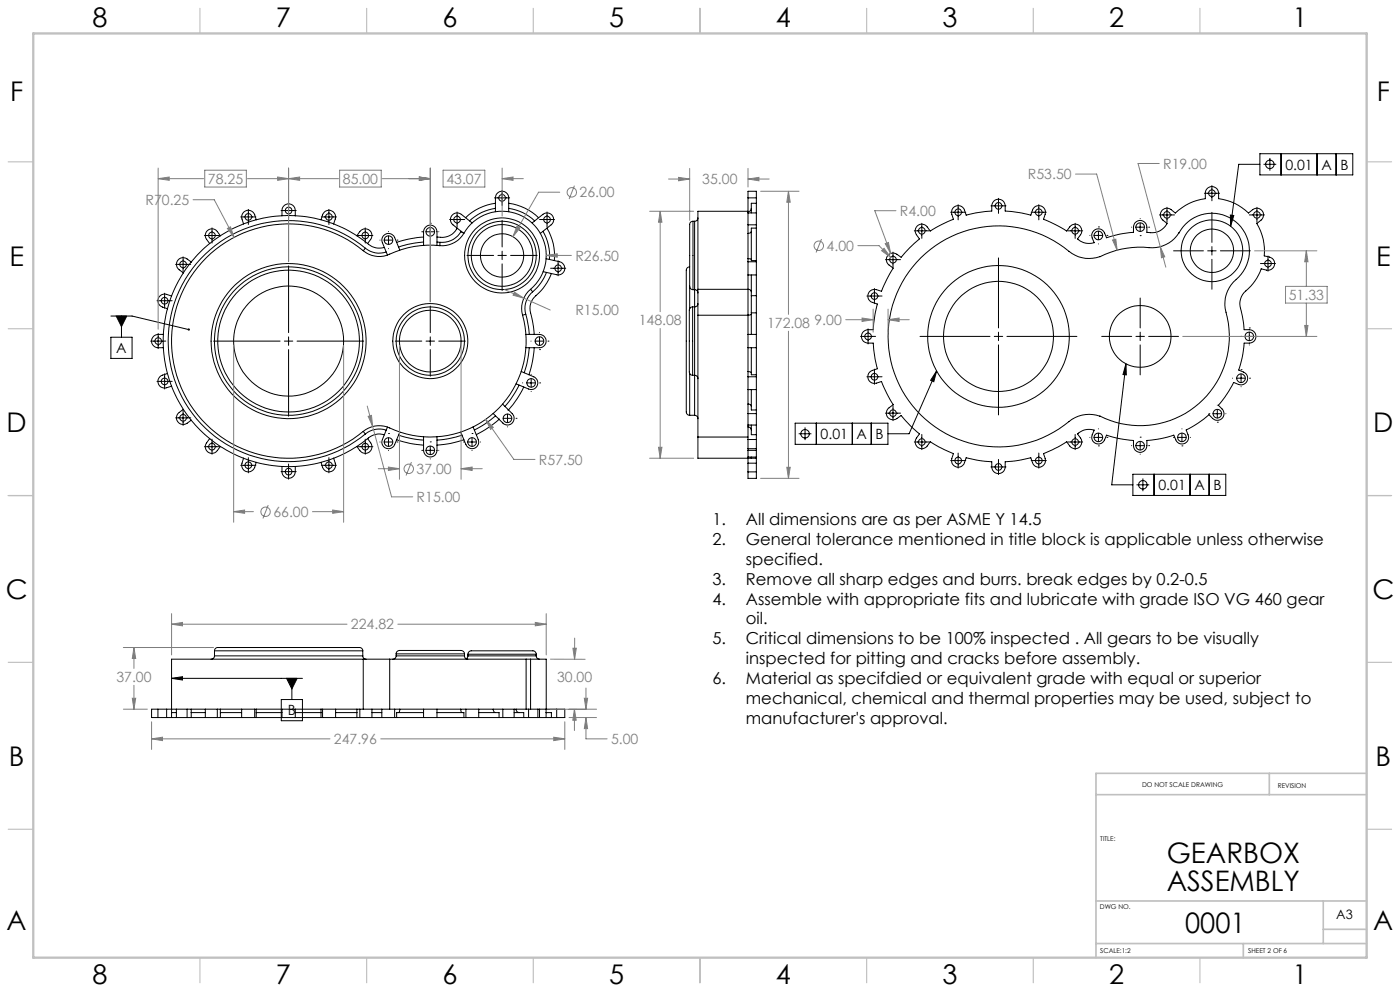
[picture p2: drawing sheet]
<svg xmlns="http://www.w3.org/2000/svg" width="420mm" height="297mm" viewBox="0 0 420 297" stroke-linecap="round" stroke-linejoin="round" font-family="sans-serif">
<g fill="none" stroke="#000" stroke-width=".3">
<path d="M148.3 59.3h4.6M150.6 57v4.6M224.4 59.3v-2h2.5v2M224.4 59.3v4.2M224.4 59.3h2.5M226.9 59.3v1.6M299.5 59.4v4.6M361.3 57.9h4.6M363.6 55.6v4.6M378 49.2h-6.4l-2.4 18.6M378 46.1h27.8v6.3h-27.8zM379.1 49.2h3.8"/>
<path d="M381 47.3v3.8M384.3 46.1v6.3M395.1 46.1v6.3M400.8 46.1v6.3M52.7 79.2h4.5M54.9 77v4.5M57.4 78.5a2.73 2.73 0 0 0-3.6-1 2.05 2.05 0 0 0 0 3.4l1.2 .9M57.4 78.5l-2.4 3.3M61.3 70.6h4.6M62.9 73l-3.6 3.3-1.9 2.2M63.6 68.3v4.5M66.1 70.7l-3.2 2.3"/>
<path d="M66.1 70.7a2.97 2.97 0 0 0-2.6-2.1 1.98 1.98 0 0 0-1.7 1.1 1.98 1.98 0 0 0 .2 2.1l.9 1.2M72.2 65h4.6M73.1 67.1l-3.6 1.6-3.4 2M74.5 62.8v4.5M76.9 65.9l-3.8 1.2M76.9 65.9a2.96 2.96 0 0 0-1.8-2.8 1.99 1.99 0 0 0-2.5 2.5l.5 1.5M84.3 63.1h4.6M84.6 64.7a2.98 2.98 0 0 1 .8-3.2 2.01 2.01 0 0 1 3.2 1.6v1.6M84.6 64.7h4M84.6 64.7l-3.9 .3-3.8 .9M86.6 60.8v4.6M86.6 79.7v20"/>
<path d="M88.6 64.7l3.9 .3 3.8 .9M96.3 65.9a2.68 2.68 0 0 1 2.3-2.9 2.04 2.04 0 0 1 2 2.6l-.5 1.5M96.3 65.9l3.8 1.2M96.4 65h4.5M98.7 62.8v4.5M100.1 67.1l3.6 1.6 3.4 2M107.1 70.7a2.97 2.97 0 0 1 2.5-2.1 1.98 1.98 0 0 1 1.8 1.1 1.98 1.98 0 0 1-.2 2.1l-.9 1.2M107.1 70.7l3.2 2.3M107.3 70.6h4.6M109 75.1a35.1 35.1 0 0 0-48 3.1 35.1 35.1 0 0 0 0 48.1 35.1 35.1 0 0 0 48 3M109.6 68.3v4.5M109.6 74.4l-.6 .7"/>
<path d="M109.6 74.4a6.5 6.5 0 0 0 6.3 1.1M109.6 74.4a36.1 36.1 0 0 0-49.4 3.1 36.1 36.1 0 0 0 0 49.5 36.1 36.1 0 0 0 49.4 3.1M110.3 73a5.1 5.1 0 0 0 5 1.2M114 72h.1M115.3 72h2.5M116.6 69.4h.1M116.6 70.7v2.5M116.6 74.5h.1M119.1 72h.1M119.9 75l-1.5-3.8a1.99 1.99 0 0 0-2.6-1.1 1.99 1.99 0 0 0-1.1 2.6l1.5 3.7M126.5 69.5h.1M127.1 72.5a31.5 31.5 0 0 0-7.5 1.5"/>
<path d="M127.1 73.6v-4.1a2.01 2.01 0 0 1 2-2 2.01 2.01 0 0 1 2 2v4.1M127.1 71a31.5 31.5 0 0 0-8.1 1.6M127.8 69.5h2.6M129.1 66.9h.1M129.1 68.2v2.5M129.1 72h.1M131.1 72.5l.9 .1M131.6 69.5h.1M131.9 73.6a29.1 29.1 0 0 0-15.8 2.9 7.5 7.5 0 0 1-7.1-1.4M131.9 73.6a7.9 7.9 0 0 0 7.9-4.7 13.3 13.3 0 0 1 19.8-2.1 13.3 13.3 0 0 1-.4 19.9M132 72.6l-.1 1M134.9 65.8h4.5"/>
<path d="M137.1 63.5v4.6M137.2 68.4a5.4 5.4 0 0 1-6.1 2.6M138.3 69.4a6.5 6.5 0 0 1-6.3 3.2M138.3 69.4l.6 .3M138.4 69.3l-.1 .1M140.1 76.5h8M141.6 66.8l-3.2-2.6a2.01 2.01 0 0 0-2.8 .4 2.01 2.01 0 0 0 .3 2.8l3.2 2.6M148.6 62.4a14 14 0 0 0-7.8 3.8M148.6 63.5v-4.2a1.99 1.99 0 0 1 2-2 1.99 1.99 0 0 1 2 2v4.2M148.6 60.9a15.8 15.8 0 0 0-8.9 4.4M149.4 76.5h2.5M150.6 66v8"/>
<path d="M150.6 75.3v2.5M150.6 79.1v8M152.6 62.4a14 14 0 0 1 7.8 3.8M152.6 60.9a15.8 15.8 0 0 1 9 4.4M153.2 76.5h7.9M159.6 66.8l3.3-2.6a2 2 0 0 1 2.8 .4 2 2 0 0 1-.4 2.8l-3.2 2.6M161.9 65.8h4.5M162.9 69.3a14.6 14.6 0 0 1 1.9 8.4M163.8 77.5l4.1 1a1.99 1.99 0 0 1 1.5 2.3 1.99 1.99 0 0 1-2.4 1.5l-4.1-.9M164.1 68.4a15.7 15.7 0 0 1 2.2 9.7M164.1 63.5v4.6M167.4 78.1v4.6"/>
<path d="M206.9 80a1.37 1.37 0 0 0-1 1.9v41.3a1.03 1.03 0 0 0 1 1.3M207.9 66.3a1.24 1.24 0 0 0-1 1.7v17.8M207.9 66.3v20.5M207.9 66.3h.5M208.4 66.3v20.5M209.4 65.3a1.02 1.02 0 0 1-1 1M224.4 78.5v3.9M224.4 77.5l1 .2M224.4 63.8v3.6M224.4 70v7.5M224.4 63.3h-15v23.4M224.4 63.5v.3"/>
<path d="M224.4 63.8h2.5M224.4 78.5h2.5M224.4 67.4v2.6M224.4 77.5v1M224.4 67.4h2.5M225.4 69.3l-.3 .5-.7 .2M225.4 62.4l-.2 .6-.8 .5M226.9 78.5v3.9M226.9 68.4h-1.5v9.7h1.5M226.9 68.4v9.7M226.9 63.8v3.6M226.9 60.9h-1.5v2.9"/>
<path d="M226.9 60.9v2.9M226.9 67.4v1M226.9 78.1v.4M265.6 77.8h4.6M267.9 75.6v4.5M274.3 69.2h4.5M275.2 67.7a1.97 1.97 0 0 1 3 .3l.9 1.2 3.4-1.9 3.5-1.6-.5-1.5a2 2 0 0 1 1.3-2.5 2 2 0 0 1 2.5 1.3l.5 1.5 2.9-.7 4.8-.6v-1.5a2.01 2.01 0 0 1 2-2 2.01 2.01 0 0 1 2.1 2v1.5l4.8 .6 2.8 .7 .5-1.5a2 2 0 0 1 2.6-1.3 2 2 0 0 1 1.2 2.5l-.4 1.5 3.5 1.6 3.4 1.9 .9-1.2a2 2 0 0 1 2.8-.5 2 2 0 0 1 .5 2.8l-.9 1.3 .1 .2a5.1 5.1 0 0 0 4.9 .9 3.1 3.1 0 0 1-.5-3.2 2 2 0 0 1 3.6 .3l.6 1.5 4-1.1 4-.6v-1.5a2.01 2.01 0 0 1 2.1-2 2.01 2.01 0 0 1 2 2l.1 1.5a5.2 5.2 0 0 0 5.9-2.6 3.2 3.2 0 0 1-2-2.7 2.02 2.02 0 0 1 3.2-1.5l1.3 1 2-1.5 2.2-1.3 2.3-.9 2.5-.6v-1.6a1.99 1.99 0 0 1 2-2 1.99 1.99 0 0 1 2 2v1.6l2.5 .6 2.3 .9 2.2 1.3 1.9 1.5 1.3-1a2.01 2.01 0 0 1 2.8 .4 2.01 2.01 0 0 1-.3 2.8l-1.3 1 1.2 2.2 .8 2.4 .3 2.6v2.5l1.6 .3a2.01 2.01 0 0 1 1.4 2.5 2.01 2.01 0 0 1-2.4 1.5l-1.5-.4-.4 .9a16.4 16.4 0 0 1-4.8 6.2 5.2 5.2 0 0 0-.8 5.5l.8 5.6h1.6a2.01 2.01 0 0 1 2 2 2.01 2.01 0 0 1-2 2h-1.6l-.5 4.1-1.1 4 1.5 .6a2 2 0 0 1 1.1 2.6 2 2 0 0 1-2.7 1.1l-1.4-.6-2.6 4.4-2 2.5 1.1 1.1a2.01 2.01 0 0 1 0 2.8 2.01 2.01 0 0 1-2.8 0l-1.1-1.1-3.3 2.5-3.6 2.1 .6 1.4a1.99 1.99 0 0 1-1.1 2.6 1.99 1.99 0 0 1-2.6-1.1l-.6-1.4-3.9 1.1-4.1 .5v1.6a2.01 2.01 0 0 1-2 2 2.01 2.01 0 0 1-2.1-2v-1.6l-4-.5-4-1.1-.6 1.4a2 2 0 0 1-2.6 1.1 2 2 0 0 1-1.1-2.6l.6-1.4-.7-.1a6 6 0 0 0-4.3 1.2 2.93 2.93 0 0 1 1.1 3.1 1.99 1.99 0 0 1-3.5 .6l-.9-1.3-2.5 1.5-4.4 2.1 .4 1.4a2 2 0 0 1-1.2 2.5 2 2 0 0 1-2.6-1.3l-.5-1.4-3.8 .8-3.8 .4v1.5a2.01 2.01 0 0 1-2.1 2 2.01 2.01 0 0 1-2-2v-1.5l-3.8-.4-3.9-.8-.5 1.4a2 2 0 0 1-2.5 1.3 2 2 0 0 1-1.3-2.5l.5-1.4-4.4-2.1-2.5-1.5-.9 1.3a2.01 2.01 0 0 1-2.8 .4 2.01 2.01 0 0 1-.5-2.8l.9-1.3-2.9-2.6-2.6-2.9-1.2 .9a2 2 0 0 1-2.8-.4 2 2 0 0 1 .4-2.8l1.3-.9-2-3.4-1.6-3.6-1.4 .5a2 2 0 0 1-2.6-1.3 2 2 0 0 1 1.3-2.5l1.5-.5-.7-2.8-.5-4.9h-1.6a2.01 2.01 0 0 1-2-2 2.01 2.01 0 0 1 2-2h1.6l.5-4.8 .7-2.9-1.5-.5a2 2 0 0 1-1.2-2.5 2 2 0 0 1 2.5-1.3l1.4 .5 1.6-3.6 2-3.3-1.3-1a2 2 0 0 1-.4-2.7 2 2 0 0 1 2.8-.5l1.2 .9 2.6-2.9 2.9-2.6-.9-1.3a2.03 2.03 0 0 1 .3-2.6zM276.3 77.3a33.3 33.3 0 0 1 45.3-1.4 9.4 9.4 0 0 0 8.4 1 27.9 27.9 0 0 1 15.8-2.6 9.7 9.7 0 0 0 8.5-5.4 11.3 11.3 0 0 1 17.3-1.7 11.3 11.3 0 0 1-1.6 17.3 10 10 0 0 0-1.8 10.7 26.8 26.8 0 0 1-9.8 26.8 26.8 26.8 0 0 1-28.4 2.7 9.7 9.7 0 0 0-9.3 1.7 33.1 33.1 0 0 1-45.7-3.4 33.1 33.1 0 0 1 1.3-45.7zM276.5 66.9v4.5M285.2 63.6h4.5M287.4 61.3v4.6M297.3 61.7h4.5"/>
<path d="M299.5 77.3v21M309.4 63.6h4.5M311.6 61.3v4.6M320.3 69.2h4.5M322.5 66.9v4.5M327 70.6h.1M328.3 70.6h2.5M329.5 68h.1M329.5 69.3v2.5M329.5 73.1h.1M332.1 70.6h.1M339.5 68.1h.1"/>
<path d="M340.8 68.1h2.5M342.1 70.6h.1M342.1 65.5h.1M342.1 66.8v2.6M344.6 68.1h.1M347.8 64.4h4.6M350.1 62.1v4.6M352.1 75.2h8.9M362.3 75.2h2.5M363.6 63.6v9M363.6 73.9v2.5M363.6 77.7v9"/>
<path d="M366.1 75.2h9M369.1 64.4l1 .2-.9 3.2zM374.8 64.4h4.5M377.1 62.1v4.6M378.1 79h4.6M380.4 76.7v4.6M33.3 94.7h6.3l17 4.1M34.9 94.7h3.1l-1.6 3.2zM36.4 94.7v6.4M47.1 90.1h4.5M47.4 99.9v4.6M49.4 87.9v4.5"/>
<path d="M50.2 92.5l-.8 3.8-.4 3.9M51.5 88.7a2.95 2.95 0 0 0-3.3-.2 2.01 2.01 0 0 0 .6 3.5l1.4 .5M51.5 88.7l-1.3 3.8M55 81.8l-1.9 3.4-1.6 3.5M129.1 91.7v8M156.8 94.5a28.8 28.8 0 0 1-9.5 30 28.8 28.8 0 0 1-31.2 3.4 7.5 7.5 0 0 0-7.1 1.4M157.7 94.2l-.9 .3M157.7 94.2l.8 3.7 .3 2.3M159.2 86.7a7.5 7.5 0 0 0-2.4 7.8M159.2 86.7l.6 .8M159.8 87.5a6.5 6.5 0 0 0-2.1 6.7M161.9 99.7h.1"/>
<path d="M163.9 81.7a14.4 14.4 0 0 1-4.1 5.8M165.2 80.4h4.5M165.4 82a17.3 17.3 0 0 1-5.1 7.1 5.1 5.1 0 0 0-.9 5.5l.9 5.6M206.9 85.8a.97 .97 0 0 0 1 1M206.9 85.8v6.7M207.8 92a1.25 1.25 0 0 0-1 1.7v17.7a.99 .99 0 0 0 1 1.1M207.8 92v20.5M207.8 92h.6M207.9 86.8h.5M208.4 86.8a.96 .96 0 0 1 1 1M208.4 92v20.5M208.4 86.8v5.2"/>
<path d="M209.4 91a.96 .96 0 0 1-1 1M209.4 86.7v7.8M209.4 94.5v36.5M209.4 86.7h15M209.4 94.5h15M224.4 86.7a.87 .87 0 0 1 1 .8M224.4 86.7v7.8M224.4 94.5v5.7M224.4 82.4v4.3M224.4 82.4h2.5M225.4 82.4v6.2M225.4 88.6v5.2"/>
<path d="M225.4 93.8v6.4M225.4 94.2l-1 .3M225.4 88.6h1.5M225.4 93.8h1.5M226.9 82.4v6.2M226.9 88.6v5.2M226.9 93.8v6.4M260.1 88.7h4.5M260.4 98.6v4.5M262.3 86.5v4.5M299.5 99.6v2.5M342.1 89.3v9"/>
<path d="M342.1 99.6v2.5M374.8 98.3h.1M374.8 99.6v2.5M33.3 101.1h6.3v6.3h-6.3zM45.2 102.2h4.5M47.1 114.3h4.5M49 100.2v4M49 100.2a2.72 2.72 0 0 0-3.4 1.3 2 2 0 0 0 1.8 2.7h1.6M49 104.2l.4 3.9 .8 3.8M49.4 112v4.6M50.2 111.9l1.3 3.8M50.2 111.9a3.1 3.1 0 0 0-2.8 1.8 1.99 1.99 0 0 0 2.6 2.5l1.5-.5"/>
<path d="M51.5 115.7l1.6 3.6 1.9 3.4M64.1 102.2h19.9M85.3 102.2h2.5M86.6 101v2.5M86.6 104.8v19.9M89.1 102.2h20M118.6 102.2h7.9M127.8 102.2h2.6M129.1 101v2.5M129.1 104.8v7.9M131.6 102.2h8M155.8 115.4a32.2 32.2 0 0 1-4.3 6.4"/>
<path d="M156.4 111.3l3.7 1.6a1.99 1.99 0 0 1 1.1 2.6 1.99 1.99 0 0 1-2.6 1.1l-3.8-1.6M156.8 114.8h.1M157.1 116a29.3 29.3 0 0 1-4.6 6.9M157.8 100.2h4.1a1.99 1.99 0 0 1 1.9 2 1.99 1.99 0 0 1-1.9 2h-4.1M158.1 114.8h2.5M158.8 104.2a31.3 31.3 0 0 1-1.5 7.5M159.3 102.2h.1M159.3 112.2h.1M159.3 113.5v2.5M159.3 117.3h.1M160.3 104.2a31.4 31.4 0 0 1-1.6 8.1M160.6 102.2h2.5"/>
<path d="M161.9 104.8h.1M161.9 101v2.5M161.9 114.8h.1M164.4 102.2h.1M206.9 111.9v12.6M207.8 112.5h.6M208.4 112.5a1.02 1.02 0 0 1 1 1M208.4 112.5v12M224.4 100.2v4M224.4 112.9v3.9M224.4 111.3l1 .4M224.4 104.2v7.1"/>
<path d="M224.4 116.8v4.3M224.4 104.2h2.5M224.4 100.2h2.5M224.4 116.8h2.5M224.4 111.3v1.6M224.4 112.9h2.5M225.4 104.2v8.1h1.5M225.4 116.8v6.1h1.5M226.9 100.2v4M226.9 112.9v3.9M226.9 104.2v8.1M226.9 116.8v6.1"/>
<path d="M226.9 112.3v.6M258.2 100.8h4.5M260.1 112.9h4.5M262.3 110.6v4.6M276 100.8h21M281 111.2l-8.3 18.8h-6.3M281 111.2l-.9 3.2-.9-.4zM298.3 100.8h2.5M299.5 103.4v21M302.1 100.8h21M330.5 100.8h9M337.8 109l-4.3 36.3h6.4"/>
<path d="M337.8 109l.1 3.4-1-.1zM340.8 100.8h2.5M342.1 103.4v9M344.6 100.8h9M369.7 113.3h.1M371.1 113.3h2.5M372.3 100.8h.1M372.3 110.8h.1M372.3 112.1v2.5M372.3 115.9h.1M373.5 100.8h2.6M374.8 103.4h.1"/>
<path d="M374.9 113.3h.1M377.3 100.8h.1M52.7 125.2h4.5M54.9 122.9v4.6M55 122.7l2.4 3.2M55 122.7a3 3 0 0 0-2 2.6 2 2 0 0 0 3.1 1.6l1.3-1M57.4 125.9l2.6 2.9 2.9 2.6M61.3 133.9h4.6M62.9 131.4l3.2 2.4M62.9 131.4a3 3 0 0 0-1.2 3.1 1.98 1.98 0 0 0 3.5 .5l.9-1.2M63.6 131.6v4.5M66.1 133.8l3.4 1.9 3.6 1.6"/>
<path d="M72.2 139.4h4.6M73.1 137.3a2.74 2.74 0 0 0 .1 3.7 2.02 2.02 0 0 0 3.2-1l.5-1.4M73.1 137.3l3.8 1.3M74.5 137.2v4.5M76.9 138.6l3.8 .8 3.9 .4M84.6 139.8h4M84.6 139.8a2.95 2.95 0 0 0 .8 3.2 1.98 1.98 0 0 0 2.1 .1 1.98 1.98 0 0 0 1.1-1.7v-1.6M86.6 139.1v4.5M96.3 138.6l-3.8 .8-3.9 .4M96.4 139.4h4.5M98.7 137.2v4.5M100.1 137.3a2.95 2.95 0 0 1 .2 3.3 2.01 2.01 0 0 1-3.5-.6l-.5-1.4"/>
<path d="M100.1 137.3l-3.8 1.3M107.1 133.8l-3.4 1.9-3.6 1.6M107.3 133.9h4.6M109 129.3l.6 .8M109.6 131.6v4.5M110.3 131.4a2.73 2.73 0 0 1 1 3.6 2 2 0 0 1-3.3 0l-.9-1.2M110.3 131.4l-3.2 2.4M114 132.5h.1M115.3 132.5h2.5M115.3 130.3a5.9 5.9 0 0 0-5 1.1M115.9 128.9a6.5 6.5 0 0 0-6.3 1.2M116.2 128l-1.5 3.7a1.99 1.99 0 0 0 1.1 2.6 1.99 1.99 0 0 0 2.6-1.1l1.5-3.7"/>
<path d="M116.6 129.9h.1M116.6 131.2v2.5M116.6 135h.1M119 131.8a29.7 29.7 0 0 0 8.1 1.6M119.1 132.5h.1M119.6 130.4a29.3 29.3 0 0 0 7.5 1.5M126.5 135h.1M127.1 130.9v4.1a2.01 2.01 0 0 0 2 2 2.01 2.01 0 0 0 2-2v-4.1M127.8 135h2.6M129.1 132.4h.1M129.1 133.7v2.5M129.1 137.5h.1"/>
<path d="M131.6 135h.1M138.6 130.4a29.2 29.2 0 0 1-7.5 1.5M139.1 132.5h.1M139.2 131.8a29.7 29.7 0 0 1-8.1 1.6M140.3 132.5h2.6M141.6 129.9h.1M141.6 131.2v2.5M141.6 135h.1M141.9 127.9l1.6 3.8a2 2 0 0 1-1.1 2.6 2 2 0 0 1-2.6-1.1l-1.6-3.7M144.1 132.5h.1M148.7 124.6a28.7 28.7 0 0 1-6.4 4.3M149.7 125.4h.1"/>
<path d="M149.7 125.7a33.5 33.5 0 0 1-6.8 4.6M150.8 121.1l2.9 2.9a2 2 0 0 1 0 2.8 2 2 0 0 1-2.9 0l-2.8-2.9M151 125.4h2.5M152.3 122.8h.1M152.3 124.1v2.5M152.3 127.9h.1M154.8 125.4h.1M206.9 124.5h1.5M208.4 124.5a1.02 1.02 0 0 1 1 1M209.4 131v6.3h17.5M209.4 131h15M224.4 121.1l.7 .2 .3 .5"/>
<path d="M224.4 124v3.4M224.4 127.9l.7 .3 .3 .7M224.4 131.7v2.8M224.4 135v2M224.4 138.8v2.6M224.4 127.4v.5M224.4 137v1.8M224.4 127.4h2.5M224.4 134.5h2.5M224.4 137h2.5M224.4 121.1v2.9M224.4 127.9v3.8"/>
<path d="M224.4 134.5v.5M224.4 124h2.5M224.4 131.7h2.5M224.4 135h2.5M224.4 138.8h2.5M225.4 127.4v2.9h1.5M225.4 137v.3M226.9 124v3.4M226.9 127.4v2.9M226.9 131.7v2.8M226.9 135v2M226.9 137v.3"/>
<path d="M226.9 138.8v2.6M226.9 122.9v1.1M226.9 130.3v1.4M226.9 134.5v.5M226.9 137.3v1.5M238.5 126.8h27.9v6.4h-27.9zM239.6 130h3.8M241.5 128.1v3.8M244.9 126.8v6.4M255.7 126.8v6.4M261.4 126.8v6.4M265.6 123.8h4.6"/>
<path d="M267.9 121.6v4.5M274.3 132.5h4.5M276.5 130.2v4.6M285.2 138h4.5M287.4 135.8v4.5M297.3 139.9h4.5M299.5 137.7v4.5M309.4 138h4.5M311.6 135.8v4.5M320.3 132.5h4.5M322.5 130.2v4.6M327 131.1h.1"/>
<path d="M328.3 131.1h2.5M329.5 133.6h.1M329.5 128.5h.1M329.5 129.8v2.6M330 124.7h.1M332.1 131.1h.1M339.5 133.6h.1M340.8 133.6h2.5M342.1 131h.1M342.1 132.3v2.5M342.1 136.1h.1M344.6 133.6h.1"/>
<path d="M352 131.1h.1M353.3 131.1h2.5M354.6 133.6h.1M354.6 128.5h.1M354.6 129.8v2.6M357.1 131.1h.1M362.7 124h.1M363.9 124h2.6M365.2 126.5h.1M365.2 121.4v.1M365.2 122.7v2.6M367.7 124h.1"/>
<path d="M84.3 141.4h4.6M224.4 141.4v2h2.5v-2M224.4 141.4h2.5M339.9 142.1h27.8v6.4h-27.8zM341 145.3h3.8M342.9 143.4v3.8M346.2 142.1v6.4M357 142.1v6.4M362.7 142.1v6.4M64.3 196.6a1.02 1.02 0 0 1-1 1M64.3 195a1.17 1.17 0 0 1 1.7-.9h41.8a.99 .99 0 0 1 1 .9M64.3 196.6h44.5"/>
<path d="M64.3 195h44.5M64.3 195v1.6M108.8 196.6a.96 .96 0 0 0 1 1M108.8 195v1.6M109 197.6h-57.5v17.4M109 197.6h7.9M109 197.6v14.9M116.9 197.6h40.9M116.9 197.6v14.9M118.9 196.6a1.02 1.02 0 0 1-1.1 1M118.9 196a1.42 1.42 0 0 1 2-1.1h17.4a1.04 1.04 0 0 1 1 1.1M118.9 196.6h20.4"/>
<path d="M118.9 196h20.4M118.9 196v.6M139.3 196.6a.96 .96 0 0 0 1 1M139.3 196v.6M140.4 196.6l-.6 .8M140.4 196.1a1.21 1.21 0 0 1 1.6-1.1h17.7a1.02 1.02 0 0 1 1.2 1.1M140.4 196.6h20.5M140.4 196.1h20.5M140.4 196.1v.5M157.8 197.6h1.4M157.8 197.6v14.9M159.2 197.6h4.7v14.9"/>
<path d="M159.2 197.6v14.9M160.9 196.6a.96 .96 0 0 0 1 1M160.9 196.1v.5M47.4 212.5h2.6M47.4 215h2.6M47.4 212.5h-1.9v2.5h1.9M47.4 212.5v2.5M50 212.5h2.9M50 215h1.5M50 212.5v2.5M51.5 213.6h1.4M51.5 215h1.4"/>
<path d="M51.5 203.3h39.2M51.5 203.3l3.3-.5v1zM52.9 212.5h3.2M52.9 215h3.2M52.9 212.5v2.5M56.1 212.5h1.3M56.1 215h1.3M56.1 212.5v2.5M57.4 213.6h4.2M57.4 215h4.2M57.4 212.5h4.2M57.4 212.5v2.5"/>
<path d="M61.6 212.5h3.6M61.6 215h3.6M61.6 212.5v2.5M65.2 212.5h.9M65.2 215h.9M65.2 212.5v2.5M66.1 213.6h6.4M66.1 215h6.4M66.1 212.5h6.4M66.1 212.5v2.5M72.5 212.5h3.9M72.5 215h3.9"/>
<path d="M72.5 212.5v2.5M76.4 212.5v2.5M76.4 212.5h.5M76.4 215h.5M76.9 213.6h7.7M76.9 215h7.7M76.9 212.5h7.7M76.9 212.5v2.5M84.4 209.7h6.3v6.3h-6.3zM84.6 212.5h4M84.6 215h4M84.6 212.5v2.5"/>
<path d="M86 203.3h3.1l-1.5 3.2zM87.6 203.3v6.4M88.6 213.6h7.7M88.6 215h7.7M88.6 212.5h7.7M88.6 212.5v2.5M96.3 212.5h.5M96.3 215h.5M96.3 212.5v2.5M96.8 212.5h3.9M96.8 215h3.9M96.8 212.5v2.5"/>
<path d="M100.7 213.6h6.4M100.7 215h6.4M100.7 212.5h6.4M100.7 212.5v2.5M107.1 212.5h.8M107.1 215h.8M107.1 212.5v2.5M107.9 212.5h3.7M107.9 215h3.7M107.9 212.5v2.5M111.6 213.6h2.9M111.6 215h2.9"/>
<path d="M111.6 212.5h2.9M111.6 212.5v2.5M114.5 212.5h3.9M114.5 215h3.9M114.5 212.5v2.5M118.4 212.5h1.5M118.4 215h.6M118.4 212.5v2.5M119 215h8.1M119.9 212.5l-.3 1.1M119.9 212.5h7.2M127.1 212.5h4"/>
<path d="M127.1 215h4M127.1 213.6h-8.1v1.4M127.1 212.5v2.5M131.1 213.6h8.1v1.4M131.1 215h8.1M131.1 212.5h7.1M131.1 212.5v2.5M138.2 212.5l.1 .8 .3 .3M138.2 212.5h1.6M139.2 215h.6M139.8 212.5h3.8M139.8 215h3.8"/>
<path d="M139.8 212.5v2.5M143.6 213.6h6.1v1.4M143.6 215h6.1M143.6 212.5h4.4M143.6 212.5v2.5M148 212.5l.2 .8 .5 .3M148 212.5h2.8M149.7 215h1.1M150.8 212.5h3.4M150.8 215h3.4M150.8 212.5v2.5M154.2 213.6h2.9v1.4"/>
<path d="M154.2 215h2.9M154.2 212.5h.6M154.2 212.5v2.5M154.8 212.5l.3 .8 .7 .3M154.8 212.5h3.8M157.1 215h1.5M158.6 212.5h2.8M158.6 215h2.8M158.6 212.5v2.5M161.4 212.5v2.5M161.4 212.5h.5M161.4 215h.5"/>
<path d="M161.9 212.5h1.9M161.9 215h1.9M161.9 212.5v2.5M163.8 213.6h1.6v1.4M163.8 215h1.6M163.8 213.5l.1 .1M163.8 212.5v2.5M163.8 212.5h3.2M165.4 215h1.6M167 212.5h2.4v2.5h-2.4M167 212.5v2.5"/>
<circle cx="150.6" cy="59.3" r="1.01"/>
<circle cx="363.6" cy="57.9" r="1"/>
<circle cx="381" cy="49.3" r="1.28"/>
<circle cx="54.9" cy="79.2" r="1"/>
<circle cx="63.6" cy="70.6" r="1"/>
<circle cx="74.5" cy="65" r="1.01"/>
<circle cx="86.6" cy="63.1" r="1.01"/>
<circle cx="98.7" cy="65" r="1"/>
<circle cx="109.6" cy="70.6" r="1"/>
<circle cx="116.5" cy="72" r="1.3"/>
<circle cx="129.1" cy="69.5" r="1.28"/>
<circle cx="137.1" cy="65.8" r="1"/>
<circle cx="150.6" cy="76.6" r="9.3"/>
<circle cx="150.6" cy="76.6" r="10.2"/>
<circle cx="150.6" cy="76.6" r="6.5"/>
<circle cx="150.6" cy="76.5" r="11.3"/>
<circle cx="164.1" cy="65.8" r=".99"/>
<circle cx="267.9" cy="77.8" r=".99"/>
<circle cx="276.6" cy="69.2" r="1"/>
<circle cx="287.5" cy="63.6" r="1.01"/>
<circle cx="299.6" cy="61.7" r="1"/>
<circle cx="311.6" cy="63.6" r="1.01"/>
<circle cx="322.6" cy="69.2" r=".99"/>
<circle cx="329.5" cy="70.6" r="1.3"/>
<circle cx="342" cy="68.1" r="1.3"/>
<circle cx="350.1" cy="64.4" r=".99"/>
<circle cx="363.6" cy="75.2" r="9.2"/>
<circle cx="363.6" cy="75.2" r="6.5"/>
<circle cx="377.1" cy="64.4" r="1.01"/>
<circle cx="380.4" cy="79" r=".99"/>
<circle cx="49.4" cy="90.1" r="1.01"/>
<circle cx="167.4" cy="80.4" r="1.01"/>
<circle cx="262.3" cy="88.7" r="1.01"/>
<circle cx="47.5" cy="102.2" r="1.01"/>
<circle cx="49.4" cy="114.3" r="1"/>
<circle cx="86.6" cy="102.2" r="16.5"/>
<circle cx="86.6" cy="102.2" r="23.3"/>
<circle cx="86.6" cy="102.2" r="22.2"/>
<circle cx="86.6" cy="102.2" r="21.2"/>
<circle cx="129.1" cy="102.2" r="9.2"/>
<circle cx="129.1" cy="102.2" r="11.3"/>
<circle cx="129.1" cy="102.2" r="10.3"/>
<circle cx="159.3" cy="114.8" r="1.3"/>
<circle cx="161.8" cy="102.2" r="1.29"/>
<circle cx="260.4" cy="100.8" r=".99"/>
<circle cx="262.3" cy="112.9" r="1.01"/>
<circle cx="299.6" cy="100.8" r="21.2"/>
<circle cx="299.6" cy="100.8" r="16.5"/>
<circle cx="342.1" cy="100.8" r="9.2"/>
<circle cx="372.3" cy="113.3" r="1.29"/>
<circle cx="374.8" cy="100.8" r="1.28"/>
<circle cx="54.9" cy="125.2" r="1"/>
<circle cx="63.6" cy="133.9" r="1.01"/>
<circle cx="74.5" cy="139.4" r="1"/>
<circle cx="98.7" cy="139.4" r=".99"/>
<circle cx="109.6" cy="133.9" r="1.01"/>
<circle cx="116.5" cy="132.5" r="1.3"/>
<circle cx="129.1" cy="135" r="1.28"/>
<circle cx="141.6" cy="132.5" r="1.29"/>
<circle cx="152.2" cy="125.4" r="1.3"/>
<circle cx="241.5" cy="130" r="1.27"/>
<circle cx="267.9" cy="123.8" r=".99"/>
<circle cx="276.6" cy="132.5" r="1"/>
<circle cx="287.5" cy="138" r="1.01"/>
<circle cx="299.6" cy="139.9" r="1"/>
<circle cx="311.6" cy="138" r="1.01"/>
<circle cx="322.6" cy="132.5" r=".99"/>
<circle cx="329.5" cy="131.1" r="1.29"/>
<circle cx="342" cy="133.6" r="1.3"/>
<circle cx="354.6" cy="131.1" r="1.27"/>
<circle cx="365.2" cy="124" r="1.28"/>
<circle cx="86.6" cy="141.4" r="1.01"/>
<circle cx="342.9" cy="145.3" r="1.27"/>
</g>
<g fill="none" stroke="#808080" stroke-width=".3">
<path d="M47.4 53.5h13.7M47.4 50.4v48.3M47.4 53.5l3.4-.4v.9zM57.9 59.9h6.4l5.9 11.3M61.4 51h12.5v5.1h-12.5zM74.2 53.5h27.4M83.3 53.1l3.3 .4-3.3 .5zM86.6 53.5l3.3-.4v.9zM86.6 50.4v28M101.9 51h12.5v5.1h-12.5zM114.7 53.5h14.4M125.8 53.1l3.3 .4-3.3 .5z"/>
<path d="M129.1 50.4v40M132.9 51h12.6v5.1h-12.6zM150.6 50.4v14.4M150.6 53.5h6.4M150.6 53.5l3.3-.4v.9zM167.9 57.6h-6.3l-7.7 13.3M172.3 55.6l-1.6 4.1M200.6 53.7h6.3M203.6 53.2l3.3 .5-3.3 .5zM206.9 50.5v15.5M224.4 50.5v5.6M224.4 53.7h6.4"/>
<path d="M224.4 53.7l3.3-.5v1zM228.2 57.3h11.5M236.5 57.3l.6 3.3h-1.1zM236.5 57.3v36.9M322.7 52.2h6.3l6.1 22.8M347.8 49h-6.4l8.3 31.1M68.2 68.5l.9-.5 1.1 3.2zM155.1 67.8l.9 .5-2.1 2.6zM163.9 76.5h7.5M163.9 76.5l3.3-.4v1zM194.9 63.3h13.2M198 63.3l.6 3.3h-1z"/>
<path d="M198 63.3v30.1M246.5 71.6l-1.7 4.1M257.4 73.6h6.3l3.5 3.5M264.5 75.1l.7-.7 2 2.7zM265.6 73l.9-.3 .7 3.2zM268.8 63.1h-6.4l4.8 12.8M333.8 71.9l1-.2 .3 3.3zM348.1 73.9l1.3 3.1-1 .3zM376.4 75.2h18.7M391.9 75.2v10.6M391.9 75.2l.5 3.3h-1zM151.3 86.8l13.8 6.1"/>
<path d="M154.3 87.6l2.8 1.8-3.2-.9zM198 98.5v38.8M236.5 99.3v44.1M253.7 95.8h8.2M258.6 95.3l3.3 .5-3.3 .5zM261.9 92.6v7M266.4 92.6v7M266.4 95.8h6.4M266.4 95.8l3.3-.5v1zM385.7 85.8h12.4v5h-12.4zM391.4 97.5h1l-.5 3.3zM391.9 90.8v10"/>
<path d="M70.1 103.5v53M103.1 103.5v53M119.8 103.5v40.1M138.3 103.5v40.1M354.8 100.8h40.3M110.2 121.7l1.6 6.1M110.5 124.8l.9-.3 .4 3.3zM111.8 127.8l5.7 21.1h6.3M116.5 140l3.3 .5-3.3 .5zM123.4 138.5l-1.6 4M145.7 125.7l8.5 12h6.3M145.7 125.7l2.3 2.4-.8 .6z"/>
<path d="M194.9 137.3h13.2M197.6 134.1h1l-.6 3.2zM70.1 153.3h5.9M70.1 153.3l3.3-.4v.9zM80.5 151.4l-1.6 4M93.7 153.3h9.4M99.8 152.9l3.3 .4-3.3 .5zM113.5 140.5h6.3M138.3 140.5h6.4M138.3 140.5l3.3-.5v1zM228.2 143.4h11.5M236 140h1.1l-.6 3.4z"/>
<path d="M37 194.1h27.1M40.2 194.1l.5 3.2h-1zM40.2 194.1v6.2M51.5 187.1l3.3-.6v1.1zM51.5 183.9v12.4M51.5 187.1h52.6M119.3 187.1h44.6M160.6 186.5l3.3 .6-3.3 .5zM163.9 183.9v12.4M165.1 197.6h10.4M171.9 194.3h1l-.5 3.3zM172.4 191.2v6.4"/>
<path d="M37 212.5h7.2M39.7 209.3h1l-.5 3.2zM40.2 205.4v7.1M45.5 216.3v8.3M165.1 212.5l10.4 .1M169.4 216.3v8.3M170.7 212.5h8.3M170.7 215h8.3M172.3 212.6v6.3M172.3 212.6l.6 3.3h-1.1zM175.3 209.3h1l-.5 3.2zM175.8 215v6.4h6.3"/>
<path d="M175.8 206.2v6.3M175.8 215l.5 3.4h-1zM45.5 221.4l3.3-.5v1.1zM45.5 221.4h53.5M114.2 221.4h55.2M166.1 220.9l3.3 .5-3.3 .6z"/>
<circle cx="171.5" cy="57.6" r="1.42"/>
<circle cx="245.6" cy="73.7" r="1.41"/>
<circle cx="79.7" cy="153.4" r="1.41"/>
<circle cx="122.6" cy="140.5" r="1.41"/>
</g>
<g fill="none" stroke="#c0c0c0" stroke-width=".35">
<path d="M60 2.5v7.5M110 2.5v7.5M160 2.5v7.5M210 2.5v7.5M260 2.5v7.5M310 2.5v7.5M360 2.5v7.5M2.5 48.5h7.5M410 48.5h7.5M2.5 98.5h7.5M410 98.5h7.5M2.5 148.5h7.5"/>
<path d="M410 148.5h7.5M2.5 198.5h7.5M410 198.5h7.5M2.5 248.5h7.5M410 248.5h7.5M60 287v7.5M110 287v7.5M160 287v7.5M210 287v7.5M260 287v7.5M310 287v7.5M360 287v7.5"/>
</g>
<path d="M328.8 238.2h81.2M380.8 231.8v6.4M410 231.8h-81.2v55.2M328.8 270h81.2M397 270v12.8M397 278.5h13M328.8 282.8h81.2M373 282.8v4.2" fill="none" stroke="#c0c0c0" stroke-width=".5"/>
<path d="M10 10h400v277h-400z" fill="none" stroke="#c0c0c0" stroke-width=".7"/>
<path d="M34.9 94.7l1.5 3.2 1.6-3.2zM56.4 98.5v.5l.4 .1 .2-.3h-.4h.4l-.1-.2zM86 203.3l1.6 3.2 1.5-3.2zM51.5 203.3l3.3-.5v1zM281 111.2l-.9 3.2-.9-.4zM337.8 109l.1 3.4-1-.1zM369.1 64.4l1 .2-.9 3.2z" fill="#000"/>
<path d="M150.6 53.5l3.3-.4v.9zM125.8 53.1l3.3 .4-3.3 .5zM125.8 53.1l3.3 .4-3.3 .5zM86.6 53.5l3.3-.4v.9zM70.1 153.3l3.3-.4v.9zM99.8 152.9l3.3 .4-3.3 .5zM116.5 140l3.3 .5-3.3 .5zM138.3 140.5l3.3-.5v1zM155.1 67.8l-1.2 3.1 2.1-2.6zM68.2 68.5l2 2.7-1.1-3.2zM145.7 125.7l1.5 3 .8-.6zM110.5 124.8l1.3 3-.4-3.3zM154.3 87.6l-.4 .9 3.2 .9zM163.9 76.5l3.3 .6v-1zM47.4 53.5l3.4-.4v.9zM83.3 53.1l3.3 .4-3.3 .5zM198 63.3l.6 3.3h-1zM197.6 134.1h1l-.6 3.2zM236.5 57.3l.6 3.3h-1.1zM236 140h1.1l-.6 3.4zM203.6 53.2l3.3 .5-3.3 .5zM224.4 53.7l3.3-.5v1zM45.5 221.4l3.3-.5v1.1zM166.1 220.9l3.3 .5-3.3 .6zM51.5 187.1l3.3-.6v1.1zM160.6 186.5l3.3 .6-3.3 .5zM171.9 194.3h1l-.5 3.3zM172.3 212.6l.6 3.3h-1.1zM40.2 194.1l.5 3.2h-1zM39.7 209.3h1l-.5 3.2zM175.8 215l.5 3.4h-1zM175.3 209.3h1l-.5 3.2zM348.1 73.9l.3 3.4 1-.3zM333.8 71.9l1.3 3.1-.3-3.3zM266.4 95.8l3.3-.5v1zM258.6 95.3l3.3 .5-3.3 .5zM264.5 75.1l2.7 2-2-2.7zM265.6 73l1.6 2.9-.7-3.2zM391.9 75.2l.5 3.3h-1zM391.4 97.5h1l-.5 3.3z" fill="#808080"/>
<g font-size="8.5">
<text x="350" y="258.8">GEARBOX</text>
<text x="350" y="266.9">ASSEMBLY</text>
<text x="355.5" y="279.7">0001</text>
</g>
<g font-size="8.1">
<text x="27.8" y="8">8</text>
<text x="82.8" y="8">7</text>
<text x="132.8" y="8">6</text>
<text x="182.8" y="8">5</text>
<text x="232.8" y="8">4</text>
<text x="282.8" y="8">3</text>
<text x="332.8" y="8">2</text>
<text x="387.8" y="8">1</text>
<text x="3" y="30.4">F</text>
<text x="413" y="30.4">F</text>
<text x="2.8" y="79.6">E</text>
<text x="412.8" y="79.6">E</text>
<text x="2" y="129.6">D</text>
<text x="412" y="129.6">D</text>
<text x="1.7" y="179.6">C</text>
<text x="411.7" y="179.6">C</text>
<text x="2.7" y="229.6">B</text>
<text x="412.7" y="229.6">B</text>
<text x="2" y="278.9">A</text>
<text x="412" y="278.9">A</text>
<text x="27.8" y="295">8</text>
<text x="82.8" y="295">7</text>
<text x="132.8" y="295">6</text>
<text x="182.8" y="295">5</text>
<text x="232.8" y="295">4</text>
<text x="282.8" y="295">3</text>
<text x="332.8" y="295">2</text>
<text x="387.8" y="295">1</text>
</g>
<g font-size="4.9">
<text x="213.8" y="157.5">1.</text>
<text x="223.8" y="157.5">All dimensions are as per ASME Y 14.5</text>
<text x="213.8" y="163.4">2.</text>
<text x="223.8" y="163.4">General tolerance mentioned in title block is applicable unless otherwise</text>
<text x="223.8" y="169.3">specified.</text>
<text x="213.8" y="175.3">3.</text>
<text x="223.8" y="175.3">Remove all sharp edges and burrs. break edges by 0.2-0.5</text>
<text x="213.8" y="181.2">4.</text>
<text x="223.8" y="181.2">Assemble with appropriate fits and lubricate with grade ISO VG 460 gear</text>
<text x="223.8" y="187.2">oil.</text>
<text x="213.8" y="193.1">5.</text>
<text x="223.8" y="193.1">Critical dimensions to be 100% inspected . All gears to be visually</text>
<text x="223.8" y="199">inspected for pitting and cracks before assembly.</text>
<text x="213.8" y="205">6.</text>
<text x="223.8" y="205">Material as specifdied or equivalent grade with equal or superior</text>
<text x="223.8" y="210.9">mechanical, chemical and thermal properties may be used, subject to</text>
<text x="223.8" y="216.8">manufacturer's approval.</text>
</g>
<g font-size="4.2" fill="#808080">
<text x="308.4" y="53.7">R53.50</text>
<text x="349" y="50.6">R19.00</text>
<text x="62.4" y="55.1">78.25</text>
<text x="102.9" y="55.1">85.00</text>
<text x="133.9" y="55.1">43.07</text>
<text x="173.9" y="59.2">26.00</text>
<text x="210.7" y="55.2">35.00</text>
<text x="43.7" y="61.4">R70.25</text>
<text x="270" y="64.7">R4.00</text>
<text x="248" y="75.2">4.00</text>
<text x="172.6" y="78.1">R26.50</text>
<text x="386.6" y="89.9">51.33</text>
<text x="172.6" y="94.5">R15.00</text>
<text x="191.6" y="97.5">148.08</text>
<text x="230.1" y="98.3">172.08 9.00</text>
<text x="125" y="142">37.00</text>
<text x="161.7" y="139.3">R57.50</text>
<text x="82" y="154.9">66.00</text>
<text x="125" y="150.5">R15.00</text>
<text x="105.3" y="188.6">224.82</text>
<text x="34.9" y="204.5">37.00</text>
<text x="167.1" y="204.5">30.00</text>
<text x="100.2" y="223">247.96</text>
<text x="183.3" y="223">5.00</text>
</g>
<g font-size="4.2">
<text x="385.6" y="50.8">0.01</text>
<text x="396.4" y="50.8">A</text>
<text x="402.1" y="50.8">B</text>
<text x="34.9" y="105.8">A</text>
<text x="246.2" y="131.6">0.01</text>
<text x="257" y="131.6">A</text>
<text x="262.7" y="131.6">B</text>
<text x="347.5" y="146.9">0.01</text>
<text x="358.3" y="146.9">A</text>
<text x="364" y="146.9">B</text>
<text x="86.4" y="214.4">B</text>
</g>
<text font-size="3.9" x="400.9" y="275.5">A3</text>
<g font-size="2">
<text x="342.6" y="236">DO NOT SCALE DRAWING</text>
<text x="383.3" y="236.2">REVISION</text>
<text x="330.1" y="251.9">TITLE:</text>
<text x="330" y="272.5">DWG NO.</text>
<text x="330.1" y="285.6">SCALE:1:2</text>
<text x="374.5" y="285.6">SHEET 2 OF 6</text>
</g>
</svg>
